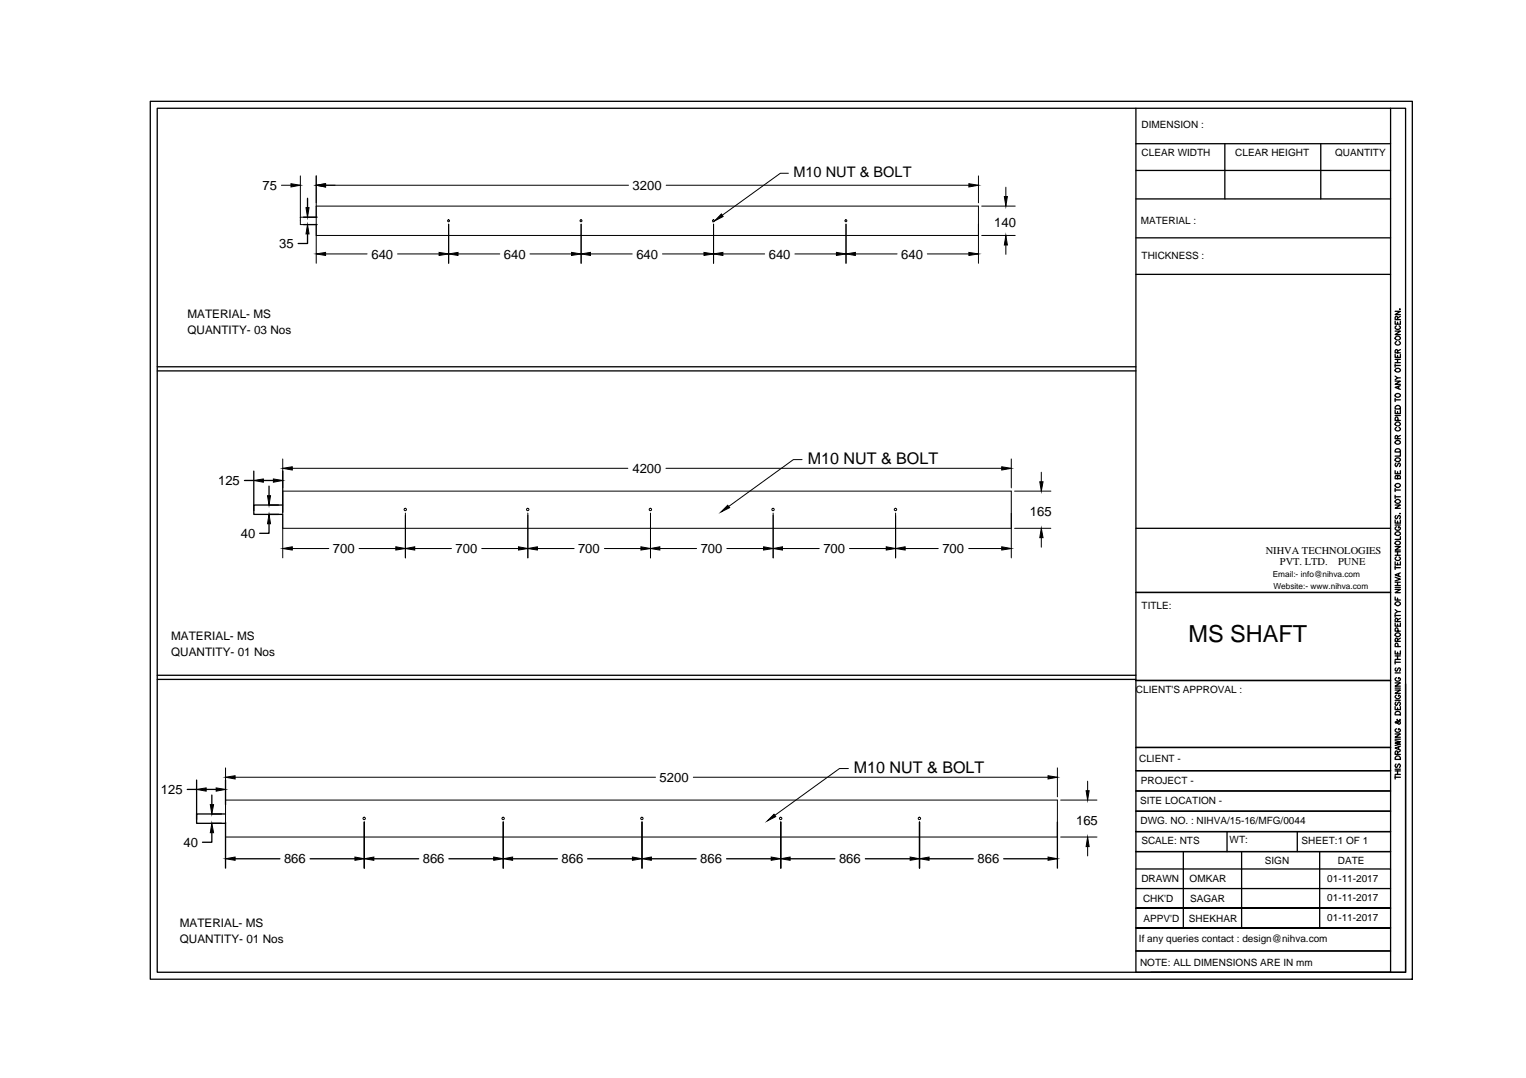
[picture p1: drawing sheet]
<svg xmlns="http://www.w3.org/2000/svg" width="297mm" height="210mm" viewBox="0 0 297 210" stroke-linecap="round" stroke-linejoin="round" font-family="sans-serif">
<!-- layer: 0 -->
<g fill="none" stroke="#000" stroke-width=".25">
<path d="M29.3 19.7h245.6v171h-245.6zM30.6 21.1h243v168.2h-243zM59.9 38.6v1.8M221.1 21.1v168.2h49.6v-168.2M221.1 28h49.6M221.1 38.7h49.6M221.1 33.2h49.6M238.4 28v10.7M257.1 28v10.7M59.1 42.3h2.6M59.1 43.7h2.6M59.9 45.6v1.8h-1.9"/>
<path d="M221.1 46.3h49.6M221.1 53.4h49.6M30.6 71.4h190.5M30.6 72.2h190.5M271.6 79.9v.6h1v-.6M271.6 76.9a.54 .54 0 0 1 .6-.3 .54 .54 0 0 1 .4 .5 .54 .54 0 0 1-.6 .3 .54 .54 0 0 1-.4-.5zM271.6 74.2h1l-1 .6h1M271.6 72a.54 .54 0 0 1 .6-.3 .54 .54 0 0 1 .4 .5 .54 .54 0 0 1-.6 .2 .54 .54 0 0 1-.4-.4zM271.6 69v.6h1v-.6M271.6 65.7a.47 .47 0 0 1 .6-.3 .47 .47 0 0 1 .2 .7 .52 .52 0 0 1-.5 .1 .52 .52 0 0 1-.3-.5zM271.6 64.5h1l-1 .7h1M271.6 62.5v.6h1v-.6"/>
<path d="M271.6 60.6h1l-1 .7h1M271.6 70.9v.6M271.6 77.6v.6M271.6 77.9h1M271.6 73.2l.4 .4M271.6 71.2h1M271.6 70.6h1M271.6 70h1M271.7 79.2a.53 .53 0 0 1 .9 .1v.3h-1zM271.8 66.5a.35 .35 0 0 0-.2 .4 .35 .35 0 0 0 .3 .3h.3a.35 .35 0 0 0 .4-.3 .35 .35 0 0 0-.3-.4M271.8 63.5l-.2 .2a.51 .51 0 0 0 .5 .5 .51 .51 0 0 0 .5-.5l-.3-.2M272 68.7v-.5l-.2-.1-.2 .2v.4h1"/>
<path d="M272 62.2v-.5l-.2-.1-.2 .2v.4h1M272 62.7v.4M272 69.2v.4M272 70v.6M272.2 75.2v.5M272.5 60.2h.1M272.6 75.1l-1 .3 1 .4M272.6 73.6h-.6l-.4 .4M272.6 68.1l-.6 .3M272.6 61.6l-.6 .3M47.6 93.6h1.8M49.4 91.7v7.7"/>
<path d="M51.3 93.6h1.9M52.4 98.3h1.8M52.4 94.7v1.8M55 98.3h-5.6v1.9h5.6M55 91.7v8.1M271.6 98.3h1l-1 .7h1M271.6 97.5a.49 .49 0 0 1 .6-.3 .49 .49 0 0 1 .3 .6 .53 .53 0 0 1-.6 .2 .53 .53 0 0 1-.3-.5zM271.6 91.7v.5h1v-.5M271.6 89.4a.54 .54 0 0 1 .6-.3 .54 .54 0 0 1 .4 .5 .54 .54 0 0 1-.6 .3 .54 .54 0 0 1-.4-.5zM271.6 86a.54 .54 0 0 1 .6-.2 .54 .54 0 0 1 .4 .4 .54 .54 0 0 1-.6 .3 .54 .54 0 0 1-.4-.5zM271.6 82.5a.47 .47 0 0 1 .6-.4 .47 .47 0 0 1 .2 .7 .52 .52 0 0 1-.5 .1 .52 .52 0 0 1-.3-.4zM271.6 95.1v.6"/>
<path d="M271.6 96.4v.7M271.6 96.7h1M271.6 95.4h1M271.6 80.9h1M271.7 94.3a.47 .47 0 0 1 .5-.2 .47 .47 0 0 1 .3 .6 .46 .46 0 0 1-.6 .2 .46 .46 0 0 1-.2-.6zM271.7 87.5a.54 .54 0 0 1 .6-.1 .54 .54 0 0 1 .3 .6h-1zM271.7 90.2l-.1 .2 .1 .4 .6-.6 .3 .2-.2 .4M271.8 83.2l-.2 .2a.51 .51 0 0 0 .5 .5 .51 .51 0 0 0 .5-.5l-.3-.2M272 92.8l.2-.2 .4 .2v.4h-1l.1-.6 .3 .1v.5M272 85.4v-.5l-.2-.1-.2 .2v.4h1M272 80.1v.4M272 91.9v.3"/>
<path d="M272.1 81.9l-.1-.6-.3-.1-.1 .7h1M272.5 100h.1M272.6 88.3v.5h-1M272.6 84.8l-.6 .3M52.4 102v1.8h-1.9M52.4 100.2h1.8M221.1 115.4h49.6M221.1 102.9h49.6M271.6 117.4a.54 .54 0 0 1 .6-.2 .54 .54 0 0 1 .4 .4 .53 .53 0 0 1-.6 .4 .53 .53 0 0 1-.4-.6zM271.6 116.2v.6h1M271.6 114.8h1l-1 .6h1M271.6 112.4l1 .4-1 .3"/>
<path d="M271.6 109.4v.6h1v-.6M271.6 106.4h1l-1 .7h1M271.6 105.6a.54 .54 0 0 1 .6-.2 .54 .54 0 0 1 .4 .4 .54 .54 0 0 1-.6 .3 .54 .54 0 0 1-.4-.5zM271.6 103.8a.54 .54 0 0 1 .6-.3 .54 .54 0 0 1 .4 .5 .54 .54 0 0 1-.6 .3 .54 .54 0 0 1-.4-.5zM271.6 101.3v.6h1v-.6M271.6 110.2v.7M271.6 119.5v.7M271.6 119.8h1M271.6 118.7l.4 .4M271.6 114.4h1M271.6 114h1M271.6 113.4h1"/>
<path d="M271.6 110.5h1M271.6 108.1h1M271.6 107.4h1M271.6 102.2h1M271.7 100.4l-.1 .2 .1 .4 .2-.1 .4-.5 .3 .2-.2 .4M271.8 108.5a.35 .35 0 0 0-.2 .4 .35 .35 0 0 0 .3 .2h.3a.35 .35 0 0 0 .4-.2 .35 .35 0 0 0-.3-.4M271.8 102.6l-.2 .2a.51 .51 0 0 0 .5 .5 .51 .51 0 0 0 .5-.5l-.3-.2h-.1v.2M272 101.5v.4M272 107.4v.7M272 109.6v.4M272 113.4v.6M272 116.5v.3"/>
<path d="M272.2 111.7v.4M272.6 119.1h-.6l-.4 .3M272.6 111.5l-1 .4 1 .4M272.6 104.5v.5h-1M30.6 131.5h190.5M30.6 132.3h190.5M270.7 132.5h-49.6h49.6M271.6 137.6v.6h1v-.6M271.6 134.4h1l-1 .6h1M271.6 133h1l-1 .6h1M271.6 126.7v.6h1v-.6M271.6 123.5a.54 .54 0 0 1 .6-.3 .54 .54 0 0 1 .4 .5 .54 .54 0 0 1-.6 .3 .54 .54 0 0 1-.4-.5z"/>
<path d="M271.6 121.3v.6h1v-.6M271.6 128.6v.7M271.6 136.4h1M271.6 134h1M271.6 131h1M271.6 128.9h1M271.6 128.4h1M271.6 127.7h1M271.7 138.6h.7l.2 .6h-1zM271.7 136.7l-.1 .2 .1 .5 .6-.7 .3 .2-.2 .5M271.7 130l-.1 .3 .1 .4 .2-.1 .4-.6 .3 .3-.2 .4M271.8 135.3a.37 .37 0 0 0-.2 .5 .37 .37 0 0 0 .3 .3h.3a.36 .36 0 0 0 .4-.4 .36 .36 0 0 0-.4-.4v.3"/>
<path d="M271.8 132l-.2 .2a.51 .51 0 0 0 .5 .4 .51 .51 0 0 0 .5-.4l-.3-.2h-.1v.2M272 124.9v-.6l-.2-.1-.2 .3v.4h1M272 121v-.5l-.2-.1-.2 .2v.4h1M272 121.5v.4M272 127v.3M272 127.7v.7M272 137.8v.4M272.1 125.9l-.1-.6h-.3l-.1 .6h1M272.1 122.9l-.1-.6h-.3l-.1 .6h1M272.6 124.2l-.6 .4M272.6 120.4l-.6 .3M273.6 133.2v56.1h-49.6"/>
<path d="M36.4 153.7h1.9M38.3 151.9v7.7M40.1 153.7h2M41.2 158.5h1.9M41.2 154.8v1.9M43.9 158.5h-5.6v1.8h5.6M43.9 151.9v4.8M221.1 145.5h49.6M221.1 150.1h49.6M221.1 154h49.6M221.1 157.9h49.6M271.6 144.2l1 .2-1 .3 1 .2-1 .3"/>
<path d="M271.6 142.9h1l-1 .7h1M271.6 151.3h1M271.6 151v.7M271.6 150.8h1M271.6 150.1h1M271.6 149.8h1M271.6 143.9h1M271.7 148.8l-.1 .2 .1 .4h.2l.4-.6 .3 .2-.2 .4M271.8 147.2h.5l.3 .3v.4h-1v-.4zM271.8 141.9l-.2 .2a.51 .51 0 0 0 .5 .5 .51 .51 0 0 0 .5-.5l-.3-.2h-.1v.2M272 140.1l-.1 .1 .1 .1 .6 .3v.2l-.3 .2-.5-.5-.2 .1 .1 .2a1.06 1.06 0 0 0 .9-.7h-.1M272 146.9v-.6l-.2-.1-.2 .3v.4h1"/>
<path d="M272 150.1v.7M272.2 145.4v.5M272.6 145.3l-1 .4 1 .4M272.6 146.2l-.6 .4M41.2 162.1v1.9h-1.8M41.2 160.3h1.9M43.9 160.1v8.9M45.8 167.2h8.7M60.4 167.2h8.7M70.9 160.1v8.9M72.8 167.2h8.7M87.4 167.2h8.7"/>
<path d="M98 160.1v8.9M99.8 167.2h8.7M114.4 167.2h8.7M125 160.1v8.9M126.8 167.2h8.7M141.4 167.2h8.7M152 160.1v8.9M153.8 167.2h8.7M168.4 167.2h8.8M179 160.1v8.9M180.8 167.2h8.6M195.4 167.2h8.6"/>
<path d="M205.8 160.1v8.9M221.1 165.8h49.6M221.1 173h49.6M221.1 169.2h49.6M230.3 165.8v14.9M238.8 161.9v3.9M241.7 165.8v14.9M252.5 161.9v3.9M256.9 165.8v14.9M270.7 161.9h-49.6h49.6M270.7 176.8h-49.6h49.6M221.1 185.2h49.6"/>
<path d="M270.7 180.7h-49.6h49.6"/>
</g>
<g fill="none" stroke="#000" stroke-width=".19">
<path d="M54.8 36.1h1.8M58.5 34.2v9.5h3.1M61.6 34.2v17.1M63.4 36.1h58.9M129.7 36.1h58.9M153.5 33.7h-1.6l-11.3 8.2M190.5 34.2v5.3M195.8 36.4v1.9M58.5 42.3h3.1M61.6 45.8h128.9M61.6 40.1h128.9v11.2M63.4 49.4h8.1"/>
<path d="M77.4 49.4h8.1M87.3 43.6v7.7M89.2 49.4h8.1M103.2 49.4h8.1M113.1 43.6v7.7M114.9 49.4h8.2M128.9 49.4h8.1M138.9 43.6v7.7M140.7 49.4h8.1M154.7 49.4h8.1M164.7 43.6v7.7M166.5 49.4h8.1"/>
<path d="M180.5 49.4h8.1M191.1 45.8h6.5M191.1 40.1h6.5M195.8 47.7v1.8M55 89.4v5.6M56.9 91.2h65.3M78.9 99.9v8.7M102.7 99.9v8.7M126.6 99.9v8.7M129.6 91.2h65.4M150.5 99.9v8.7M156.1 89.5h-1.7l-12.6 9.1"/>
<path d="M174.3 99.9v8.7M196.9 89.4v5.6M197.5 95.6h7.1M202.7 91.9v1.9M55 108.6v-13h141.9v13M55 102.9h141.9M56.9 106.8h7.1M69.9 106.8h7.1M80.7 106.8h7.2M93.8 106.8h7.1M104.6 106.8h7.2M117.6 106.8h7.2"/>
<path d="M128.4 106.8h7.2M141.5 106.8h7.1M152.3 106.8h7.2M165.4 106.8h7.1M176.2 106.8h6.4M188.6 106.8h6.4M197.5 102.9h7.1M202.7 104.7v1.9M43.9 149.5v5.7M43.9 155.8h161.9v7.2h-161.9zM45.8 151.3h81.8M135 151.3h69"/>
<path d="M165.1 149.6h-1.7l-12.6 9.2M205.8 149.5v5.7M206.5 155.8h7M211.7 152.1v1.9M206.5 163h7M211.7 164.8v1.9"/>
<circle cx="87.3" cy="43" r=".19"/>
<circle cx="113.1" cy="43" r=".19"/>
<circle cx="138.9" cy="43" r=".19"/>
<circle cx="164.7" cy="43" r=".19"/>
<circle cx="78.9" cy="99.2" r=".23"/>
<circle cx="102.7" cy="99.2" r=".23"/>
<circle cx="126.6" cy="99.2" r=".23"/>
<circle cx="150.5" cy="99.2" r=".23"/>
<circle cx="174.3" cy="99.2" r=".23"/>
<circle cx="70.9" cy="159.4" r=".23"/>
<circle cx="97.9" cy="159.4" r=".23"/>
<circle cx="124.9" cy="159.4" r=".23"/>
<circle cx="152" cy="159.4" r=".23"/>
<circle cx="179" cy="159.4" r=".23"/>
</g>
<g fill="#000" stroke="#000" stroke-width=".19">
<path d="M56.6 35.8l1.9 .3-1.9 .3zM61.6 36.1l1.8-.3v.6zM188.6 35.8l1.9 .3-1.9 .3zM195.5 38.3h.6l-.3 1.8zM59.6 40.4h.6l-.3 1.9zM59.9 43.7l.3 1.9h-.6zM61.6 49.4l1.8-.3v.6zM85.5 49.1l1.8 .3-1.8 .3zM87.3 49.4l1.9-.3v.6zM111.3 49.1l1.8 .3-1.8 .3zM113.1 49.4l1.8-.3v.6zM137 49.1l1.9 .3-1.9 .3z"/>
<path d="M138.9 49.4l1.8-.3v.6zM140.4 41.7l.4 .5-1.7 .8zM162.8 49.1l1.9 .3-1.9 .3zM164.7 49.4l1.8-.3v.6zM188.6 49.1l1.9 .3-1.9 .3zM195.8 45.8l.3 1.9h-.6zM49.4 93.6l1.9-.3v.6zM52.1 96.5h.6l-.3 1.8zM53.2 93.3l1.8 .3-1.8 .3zM55 91.2l1.9-.3v.6zM141.6 98.4l.4 .4-1.7 .9zM195 90.9l1.9 .3-1.9 .3z"/>
<path d="M202.4 93.8h.6l-.3 1.8zM52.4 100.2l.3 1.8h-.6zM55 106.8l1.9-.3v.6zM77 106.5l1.9 .3-1.9 .3zM78.9 106.8l1.8-.3v.6zM100.9 106.5l1.8 .3-1.8 .3zM102.7 106.8l1.9-.3v.6zM124.8 106.5l1.8 .3-1.8 .3zM126.6 106.8l1.8-.3v.6zM148.6 106.5l1.9 .3-1.9 .3zM150.5 106.8l1.8-.3v.6zM172.5 106.5l1.8 .3-1.8 .3z"/>
<path d="M174.3 106.8l1.9-.3v.6zM195 106.5l1.9 .3-1.9 .3zM202.7 102.9l.3 1.8h-.6zM38.3 153.7l1.8-.3v.7zM40.9 156.7h.7l-.4 1.8zM42.1 153.4l1.8 .3-1.8 .4zM43.9 151.3l1.9-.3v.7zM149.4 159.9l1.3-1.4 .3 .5zM204 151l1.8 .3-1.8 .4zM211.4 154h.6l-.3 1.8zM41.2 160.3l.4 1.8h-.7zM43.9 167.2l1.9-.3v.6z"/>
<path d="M69.1 166.9l1.8 .3-1.8 .3zM70.9 167.2l1.9-.3v.6zM96.1 166.9l1.9 .3-1.9 .3zM98 167.2l1.8-.3v.6zM123.1 166.9l1.9 .3-1.9 .3zM125 167.2l1.8-.3v.6zM150.1 166.9l1.9 .3-1.9 .3zM152 167.2l1.8-.3v.6zM177.2 166.9l1.8 .3-1.8 .3zM179 167.2l1.8-.3v.6zM204 166.9l1.8 .3-1.8 .3zM211.7 163l.3 1.8h-.6z"/>
</g>
<text font-size="4.6" x="231.4" y="124.9">MS SHAFT</text>
<g font-size="3.1">
<text x="157.2" y="90.4">M10 NUT &amp; BOLT</text>
<text x="166.2" y="150.5">M10 NUT &amp; BOLT</text>
</g>
<text font-size="2.8" x="154.4" y="34.5">M10 NUT &amp; BOLT</text>
<g font-size="2.5">
<text x="51.1" y="37">75</text>
<text x="123.1" y="37">3200</text>
<text x="193.5" y="44.2">140</text>
<text x="54.4" y="48.3">35</text>
<text x="72.3" y="50.3">640</text>
<text x="98.1" y="50.3">640</text>
<text x="123.9" y="50.3">640</text>
<text x="149.6" y="50.3">640</text>
<text x="175.4" y="50.3">640</text>
<text x="42.5" y="94.5">125</text>
<text x="123.1" y="92.1">4200</text>
<text x="200.5" y="100.5">165</text>
<text x="46.9" y="104.7">40</text>
<text x="64.8" y="107.7">700</text>
<text x="88.7" y="107.7">700</text>
<text x="112.5" y="107.7">700</text>
<text x="136.4" y="107.7">700</text>
<text x="160.3" y="107.7">700</text>
<text x="183.4" y="107.7">700</text>
<text x="31.3" y="154.6">125</text>
<text x="128.4" y="152.3">5200</text>
<text x="209.5" y="160.7">165</text>
<text x="35.7" y="164.9">40</text>
<text x="55.3" y="168.1">866</text>
<text x="82.3" y="168.1">866</text>
<text x="109.3" y="168.1">866</text>
<text x="136.3" y="168.1">866</text>
<text x="163.3" y="168.1">866</text>
<text x="190.3" y="168.1">866</text>
</g>
<g font-size="2.3">
<text x="36.5" y="61.9">MATERIAL- MS</text>
<text x="36.5" y="65">QUANTITY- 03 Nos</text>
<text x="33.3" y="124.7">MATERIAL- MS</text>
<text x="33.3" y="127.8">QUANTITY- 01 Nos</text>
<text x="35" y="180.6">MATERIAL- MS</text>
<text x="35" y="183.7">QUANTITY- 01 Nos</text>
</g>
<g font-size="2">
<text x="246.4" y="107.8">NIHVA TECHNOLOGIES</text>
<text x="249.1" y="109.9">PVT. LTD.</text>
<text x="260.5" y="109.9">PUNE</text>
</g>
<g font-size="1.9">
<text x="222.2" y="25">DIMENSION :</text>
<text x="222.2" y="30.4">CLEAR WIDTH</text>
<text x="240.5" y="30.4">CLEAR HEIGHT</text>
<text x="259.9" y="30.4">QUANTITY</text>
<text x="222" y="43.6">MATERIAL :</text>
<text x="222.2" y="50.3">THICKNESS :</text>
<text x="222.2" y="118.5">TITLE:</text>
<text x="221.1" y="134.9">CLIENT'S APPROVAL :</text>
<text x="221.7" y="148.4">CLIENT -</text>
<text x="222.1" y="152.6">PROJECT -</text>
<text x="221.9" y="156.5">SITE LOCATION -</text>
<text x="222" y="160.4">DWG. NO. : NIHVA/15-16/MFG/0044</text>
<text x="222.2" y="164.3">SCALE: NTS</text>
<text x="239.4" y="164.1">WT:</text>
<text x="253.4" y="164.3">SHEET:1 OF 1</text>
<text x="222.2" y="171.7">DRAWN</text>
<text x="231.6" y="171.8">OMKAR</text>
<text x="246.2" y="168.3">SIGN</text>
<text x="258.4" y="171.7">01-11-2017</text>
<text x="260.4" y="168.3">DATE</text>
<text x="222.5" y="175.6">CHK'D</text>
<text x="222.6" y="179.5">APPV'D</text>
<text x="231.4" y="179.5">SHEKHAR</text>
<text x="231.7" y="175.6">SAGAR</text>
<text x="258.4" y="175.5">01-11-2017</text>
<text x="258.4" y="179.3">01-11-2017</text>
<text x="221.7" y="183.3">If any queries contact : design@nihva.com</text>
<text x="221.9" y="188">NOTE: ALL DIMENSIONS ARE IN mm</text>
</g>
<g font-size="1.6">
<text x="247.7" y="112.4">Email:- info@nihva.com</text>
<text x="247.9" y="114.7">Website:- www.nihva.com</text>
</g>
</svg>
